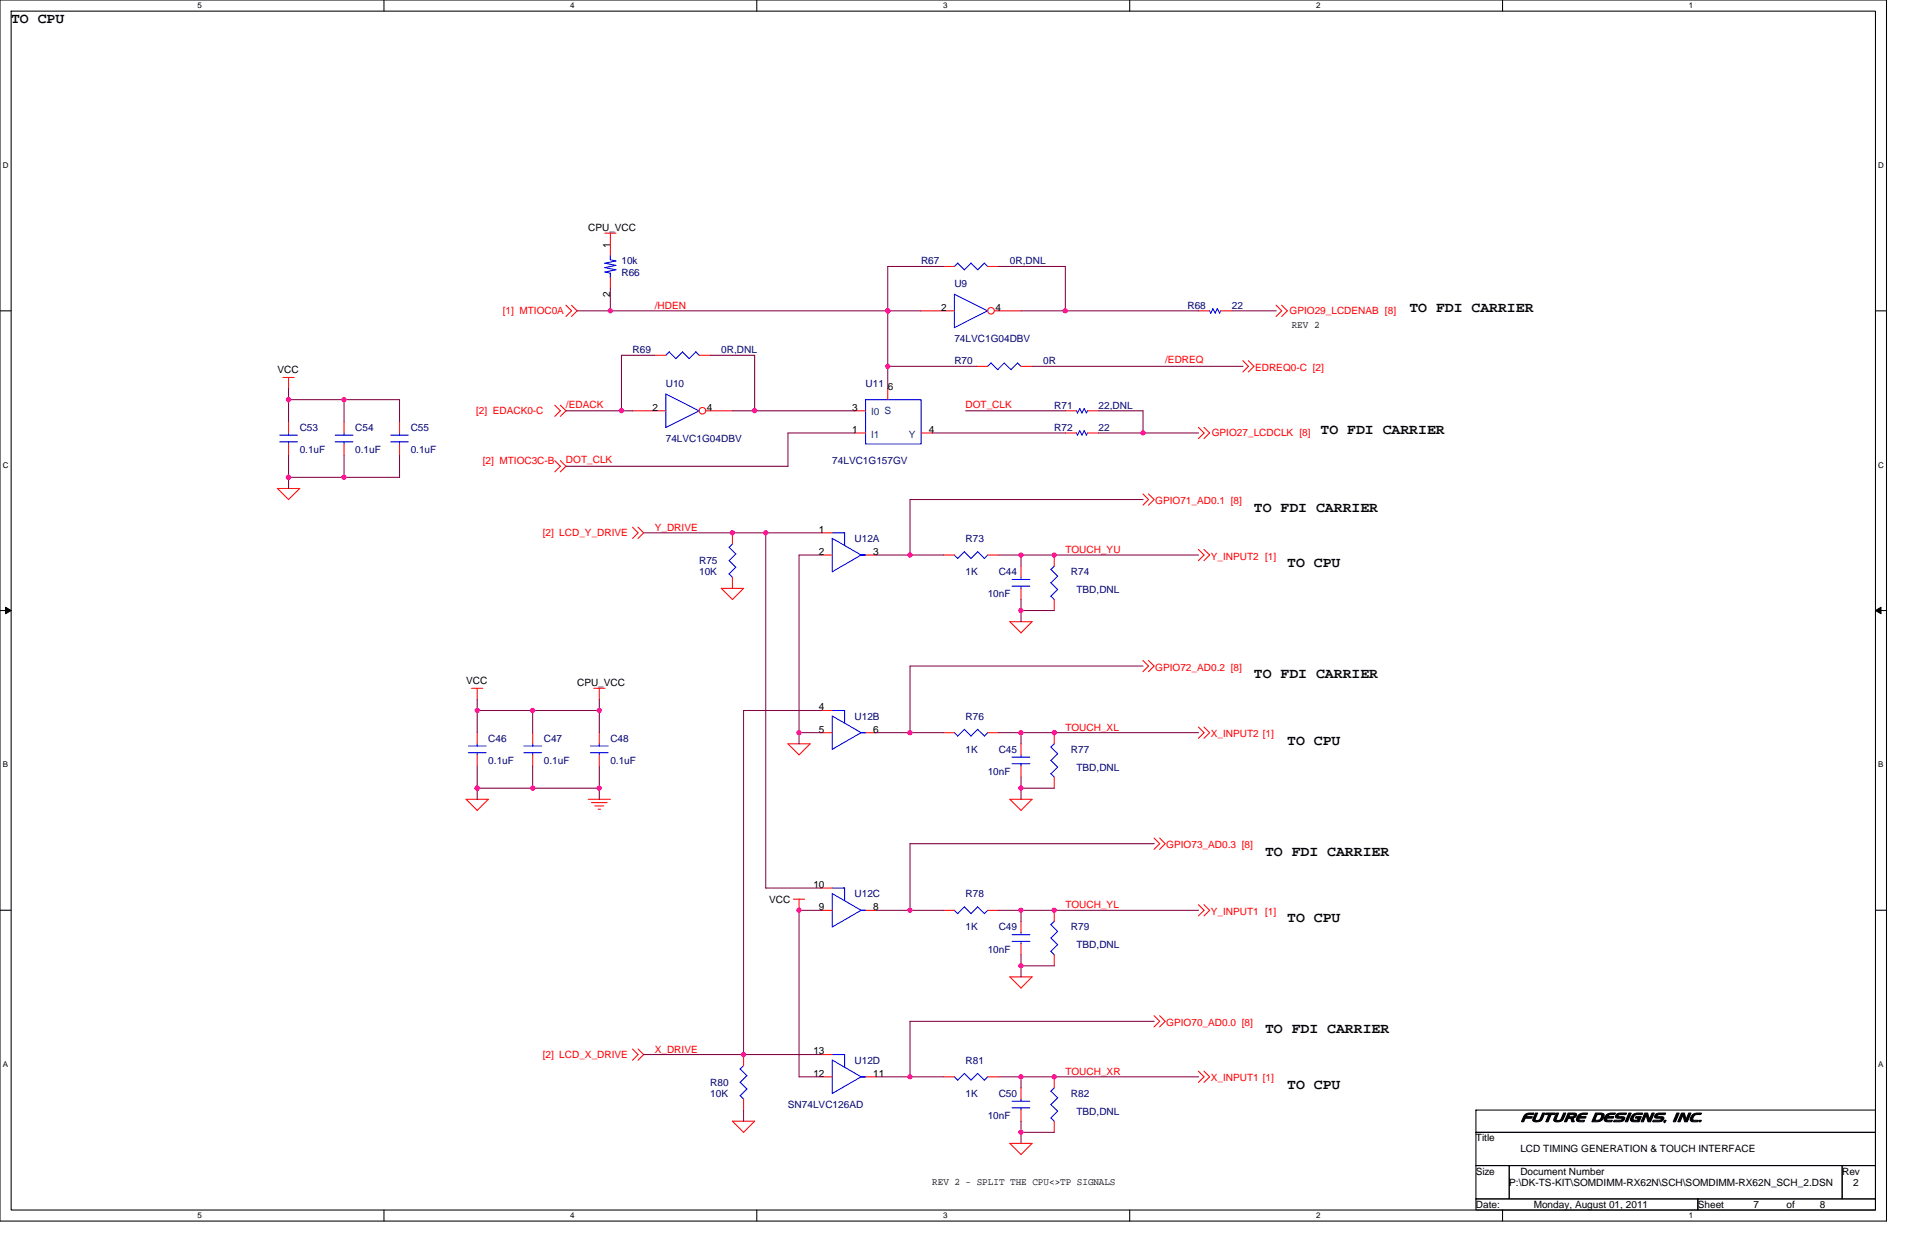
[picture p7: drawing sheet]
<svg xmlns="http://www.w3.org/2000/svg" width="432mm" height="279mm" viewBox="0 0 432 279" stroke-linecap="round" stroke-linejoin="round" font-family="sans-serif">
<path d="M0 0h423.2v273.8h-423.2zM2.5 2.5h418.2v268.8h-418.2z" fill="none" stroke="#000" stroke-width=".23"/>
<g fill="#fff">
<path d="M44.3 .3h1v1.9h-1z"/>
<path d="M44.3 271.6h1v2h-1z"/>
</g>
<path d="M86.1 0v2.5M86.1 271.3v2.5" fill="none" stroke="#000" stroke-width=".23"/>
<g fill="#fff">
<path d="M127.9 .3h1v1.9h-1z"/>
<path d="M127.9 271.6h1v2h-1z"/>
</g>
<path d="M169.8 0v2.5M169.8 271.3v2.5" fill="none" stroke="#000" stroke-width=".23"/>
<g fill="#fff">
<path d="M211.6 .3h1v1.9h-1z"/>
<path d="M211.6 271.6h1v2h-1z"/>
</g>
<path d="M253.4 0v2.5M253.4 271.3v2.5" fill="none" stroke="#000" stroke-width=".23"/>
<g fill="#fff">
<path d="M295.2 .3h1v1.9h-1z"/>
<path d="M295.2 271.6h1v2h-1z"/>
</g>
<path d="M337 0v2.5M337 271.3v2.5" fill="none" stroke="#000" stroke-width=".23"/>
<g fill="#fff">
<path d="M378.8 .3h1v1.9h-1z"/>
<path d="M378.8 271.6h1v2h-1z"/>
<path d="M.6 36.1h1.3v2h-1.3z"/>
<path d="M421.3 36.1h1.3v2h-1.3z"/>
<path d="M.6 103.3h1.3v2h-1.3z"/>
<path d="M421.3 103.3h1.3v2h-1.3z"/>
</g>
<path d="M0 69.7h2.5M420.7 69.7h2.5" fill="none" stroke="#000" stroke-width=".23"/>
<g fill="#fff">
<path d="M.6 170.5h1.2v2h-1.2z"/>
<path d="M421.3 170.5h1.2v2h-1.2z"/>
</g>
<path d="M0 136.9h2.5M420.7 136.9h2.5" fill="none" stroke="#000" stroke-width=".23"/>
<path d="M1.2 136.2l1.3 .7-1.3 .7zM420.7 136.9l1.2-.7v1.4z" fill="#000" stroke="#000" stroke-width=".22"/>
<g fill="#fff">
<path d="M.6 237.7h1.2v2h-1.2z"/>
<path d="M421.3 237.7h1.2v2h-1.2z"/>
</g>
<path d="M0 204.1h2.5M420.7 204.1h2.5M331.1 248.9h89.6v5h-89.6zM331.1 253.9h89.6v7.5h-89.6zM331.1 261.4h7.4v7.4h-7.4zM331.1 268.8h49.8v2.5h-49.8zM338.5 261.4h74.7v7.4h-74.7zM380.9 268.8h39.8v2.5h-39.8zM413.2 261.4h7.5v7.4h-7.5z" fill="none" stroke="#000" stroke-width=".23"/>
<g fill="none" stroke="#f00" stroke-width=".23">
<path d="M135.7 52.3h2.5M136.9 52.3v5M211.6 59.8h2.5M221.6 59.8h2.4M126.9 68.4l1.3 1.3-1.3 1.3M128.2 68.4l1.3 1.3-1.3 1.3M136.9 62.2v2.5M146.9 79.7h2.5M156.8 79.7h2.5M206.6 69.7h7.5M223.1 69.7h5.9M268.8 69.7h2.5"/>
<path d="M273.8 69.7h2.5M286.2 68.4l1.3 1.3-1.3 1.3M287.5 68.4l1.3 1.3-1.3 1.3M63.5 84.6h2.5M64.7 84.6v2.5M64.7 94.6v2.5M64.7 99.6v2.5M77.2 94.6v2.5M77.2 99.6v2.5M89.6 94.6v2.5M89.6 99.6v2.5M124.4 90.8l1.3 1.3-1.3 1.3"/>
<path d="M125.7 90.8l1.3 1.3-1.3 1.3M141.9 92.1h7.5M158.3 92.1h6M191.7 92.1h2.5M191.7 97.1h2.5M199.1 87.1v2.5M206.6 97.1h2.5M219.1 82.1h2.5M229 82.1h2.5M239 92.1h2.5M239 97.1h2.5M243.9 92.1h2.5"/>
<path d="M243.9 97.1h2.5M268.8 95.8l1.3 1.3-1.3 1.3M270.1 95.8l1.2 1.3-1.2 1.3M278.8 80.9l1.2 1.2-1.2 1.3M280 80.9l1.3 1.2-1.3 1.3M62.2 109.5l2.5 2.5M62.2 109.5h5l-2.5 2.5M124.4 103.3l1.3 1.3-1.3 1.2M125.7 103.3l1.3 1.3-1.3 1.2M141.9 118.2l1.2 1.3-1.2 1.3M143.1 118.2l1.3 1.3-1.3 1.3M164.3 119.5v2.5"/>
<path d="M184.2 119.5h2.5M256.4 110.8l1.2 1.2-1.2 1.3M257.6 110.8l1.3 1.2-1.3 1.3M161.8 131.9l2.5 2.5M161.8 131.9h5M164.3 129.5v2.4M166.8 131.9l-2.5 2.6M184.2 124.5h2.5M194.2 124.5h2.5M211.6 124.5h2.5M221.6 124.5h2.4M229 127v2.5"/>
<path d="M229 131.9v2.5M231.5 139.4l-2.5 2.5M231.5 139.4h-5l2.5 2.5M236.5 124.5v2.5M236.5 134.4v2.5M268.8 123.2l1.3 1.3-1.3 1.2M270.1 123.2l1.2 1.3-1.2 1.2M105.8 154.3h2.5M107 154.3v2.5M133.2 154.3h2.5M134.4 154.3v2.5M184.2 159.3h2.5"/>
<path d="M256.4 148.1l1.2 1.3-1.2 1.2M257.6 148.1l1.3 1.3-1.3 1.2M104.5 179.2l2.5 2.5M104.6 179.2h5M107 164.3v2.5M107 169.3v2.5M109.5 179.2l-2.5 2.5M119.5 164.3v2.5M119.5 169.3v2.5M131.9 179.2h5M132.7 180h3.5M134.4 164.3v2.5"/>
<path d="M134.4 169.3v2.5M176.7 166.8l2.5 2.5M176.7 166.8h5M181.7 166.8l-2.5 2.5M184.2 164.3h2.5M194.2 164.3h2.5M211.6 164.3h2.5M221.6 164.3h2.4M229 166.8v2.5M229 171.8v2.4M231.5 179.2l-2.5 2.5M231.5 179.2h-5l2.5 2.5"/>
<path d="M236.5 164.3v2.5M236.5 174.2v2.5M268.8 163l1.3 1.3-1.3 1.3M270.1 163l1.2 1.3-1.2 1.3M133.4 180.7h2M134.2 181.5h.5M184.2 199.1h2.5M258.9 187.9l1.2 1.3-1.2 1.3M260.1 187.9l1.3 1.3-1.3 1.3M178 201.6h2.5M179.2 201.6v2.6M184.2 204.1h2.5"/>
<path d="M194.2 204.1h2.5M211.6 204.1h2.5M221.6 204.1h2.4M229 206.6v2.5M229 211.6v2.5M231.5 219.1l-2.5 2.5-2.5-2.5h5M236.5 204.1v2.5M236.5 214.1v2.5M268.8 202.9l1.3 1.2-1.3 1.3M270.1 202.9l1.2 1.2-1.2 1.3M141.9 235.2l1.2 1.3-1.2 1.2M143.1 235.2l1.3 1.3-1.3 1.2"/>
<path d="M166.8 236.5v2.5M184.2 236.5h2.5M258.9 227.8l1.2 1.2-1.2 1.3M260.1 227.8l1.3 1.2-1.3 1.3M164.3 251.4l2.5 2.5 2.5-2.5M164.3 251.4h5M166.8 246.4v2.5M184.2 241.5h2.5M194.2 241.5h2.5M211.6 241.5h2.5M221.6 241.5h2.4M229 243.9v2.5"/>
<path d="M229 248.9v2.5M231.5 256.4l-2.5 2.5-2.5-2.5h5M236.5 241.5v2.4M236.5 251.4v2.5M268.8 240.2l1.3 1.3-1.3 1.2M270.1 240.2l1.2 1.3-1.2 1.2"/>
<circle cx="222.3" cy="69.7" r=".74"/>
<circle cx="157.6" cy="92.1" r=".74"/>
</g>
<g fill="none" stroke="#00f" stroke-width=".23">
<path d="M135.7 59l2.5 .5-2.5 .5 2.5 .5-2.5 .5 1.2 .3M136.9 57.2v1.1l1.3 .2M138.2 58.5l-2.5 .5M214.1 59.8l.7-.8 1.5 1.5 1.5-1.5 1.5 1.5 1.5-1.5 .8 .8M136.9 61.2v1M149.4 79.7l.7-.8 1.5 1.5M156.1 78.9l.7 .8M156.1 78.9l-1.5 1.5-1.5-1.5-1.5 1.5M214.1 73.5l7.5-3.8-7.5-3.7v7.5M272.1 69.2l.5 1M272.1 69.2l-.5 1-.3-.5M273.6 70.2l-.5-1-.5 1"/>
<path d="M273.8 69.7l-.2 .5M62.7 97.6h4M62.7 99.1h4M64.7 97.1v.5M64.7 99.1v.5M75.2 97.6h4M75.2 99.1h4M77.2 97.1v.5M77.2 99.1v.5M87.6 97.6h4M87.6 99.1h4M89.6 97.1v.5"/>
<path d="M89.6 99.1v.5M149.4 88.4l7.4 3.7-7.4 3.8zM194.2 89.6h12.4v10h-12.4zM222.3 81.4l-.7 .7M225.3 81.4l-1.5 1.5-1.5-1.5M228.3 81.4l.7 .8M228.3 81.4l-1.5 1.5-1.5-1.5M241.4 92.1l.3 .5M241.4 97.1l.3 .5 .5-1 .5 1M242.2 91.6l.5 1M242.2 91.6l-.5 1M243.2 91.6l.5 1"/>
<path d="M243.2 91.6l-.5 1M243.7 97.6l-.5-1-.5 1M243.9 92.1l-.2 .5M243.9 97.1l-.2 .5M186.7 119.5h2.8M189.4 119.5v2.7zM163.5 128.7l.8 .8M163.5 125.7l1.6 1.5-1.5 1.5M163.5 122.7l1.6 1.5-1.5 1.5M164.3 122l-.7 .7M193.2 124.5h1zM193.2 124.5l-6.5-3.8v7.5"/>
<path d="M193.2 124.4l-6.5 3.8M214.1 124.4l.7 .8M216.3 123.7l1.5 1.5 1.5-1.5M216.3 123.7l-1.5 1.5M219.3 123.7l1.5 1.5M221.6 124.5l-.8 .7M227 131.4h4M227 129.9h4M229 129.4v.5M229 131.4v.5M235.7 133.7l.8 .7M235.7 130.7l1.5 1.5"/>
<path d="M235.7 127.7l1.5 1.5M236.5 126.9l-.8 .8M237.3 132.2l-1.6 1.5M237.3 129.2l-1.6 1.5M186.7 159.3h2.8M189.4 159.3v2.8zM105.1 167.3h4M105.1 168.8h4M107 166.8v.5M107 168.8v.5M117.5 167.3h4M117.5 168.8h4"/>
<path d="M119.5 166.8v.5M119.5 168.8v.5M132.4 167.3h4M132.4 168.8h4M134.4 166.8v.5M134.4 168.8v.5M193.2 164.3h1zM193.2 164.3l-6.5-3.7v7.4M193.2 164.3l-6.5 3.7M214.1 164.3l.7 .7M216.3 163.5l1.5 1.6 1.5-1.5M216.3 163.6l-1.5 1.5"/>
<path d="M219.3 163.5l1.5 1.5M221.6 164.3l-.8 .8M227 171.3h4M227 169.8h4M229 169.2v.6M229 171.2v.6M235.7 173.5l.8 .7M235.7 170.5l1.5 1.5M235.7 167.5l1.5 1.5M236.5 166.8l-.8 .7M237.3 172l-1.6 1.5M237.3 169l-1.6 1.5"/>
<path d="M186.7 199.1h2.8M189.4 199.1v2.8zM186.7 200.4l6.5 3.7-6.5 3.8zM193.2 204.1h1zM214.1 204.1l.7 .8M216.3 203.3l1.5 1.6M216.3 203.4l-1.5 1.5M219.3 203.3l1.5 1.6M219.3 203.4l-1.5 1.5M221.6 204.1l-.8 .8M227 211.1h4M227 209.6h4"/>
<path d="M229 209.1v.5M229 211.1v.5M235.7 213.3l.8 .8M235.7 210.3l1.5 1.5M235.7 207.3l1.5 1.6M236.5 206.6l-.8 .7M237.3 211.8l-1.6 1.5M237.3 208.8l-1.6 1.6M166 239.7l1.6 1.5-1.6 1.5M166.8 239l-.8 .7M186.7 236.5h2.8M189.4 236.5v2.7z"/>
<path d="M166 245.7l.8 .7M166 242.7l1.5 1.5M167.6 244.2l-1.6 1.5M193.2 241.5h1zM193.2 241.5l-6.5-3.8v7.5M193.2 241.4l-6.5 3.8M214.1 241.4l.7 .8M216.3 240.7l1.5 1.5M216.3 240.7l-1.5 1.5M219.3 240.7l1.5 1.5M219.3 240.7l-1.5 1.5M221.6 241.5l-.8 .7"/>
<path d="M227 248.4h4M227 246.9h4M229 246.4v.5M229 248.4v.5M235.7 250.7l.8 .7M235.7 247.7l1.5 1.5M235.7 244.7l1.5 1.5M236.5 243.9l-.8 .8M237.3 249.2l-1.6 1.5M237.3 246.2l-1.6 1.5"/>
</g>
<g fill="none" stroke="#800040" stroke-width=".23">
<path d="M211.6 59.8h-12.5v27.3M224 59.8h15M239 59.8v9.9M136.9 64.7v5M146.9 79.7h-7.5v12.4M159.3 79.7h10M169.3 79.7v12.4M206.6 69.7h-77.1M229 69.7h39.9M276.3 69.7h10M64.7 87.1v7.5M64.7 89.6h24.9"/>
<path d="M77.2 89.6v5M89.6 89.6v5M127 92.1h14.9M164.3 92.1h27.4M191.7 97.1h-15v7.5h-49.7M199.1 82.1h20M209.1 97.1h29.9M216.6 92.1h22.4M231.5 82.1h47.3M246.4 92.1h10v5M246.4 97.1h22.5M64.7 102.1v7.5"/>
<path d="M77.2 102.1v5M89.6 102.1v5M89.6 107h-24.9M144.4 119.5h39.8M171.8 119.5v79.6h12.4M256.4 112h-52.3v12.5M184.2 124.5h-5v42.3M196.7 124.5h14.9M224 124.5h44.9M229 124.5v2.5M229 134.4v5M229 136.9h7.5"/>
<path d="M107 156.8v7.5M119.5 159.3v5M134.4 156.8v7.5M134.5 159.3h-27.5M184.2 159.3h-17.4v77.2M256.4 149.4l-52.3-.1v15M107 171.8v7.5M119.5 171.8v5M134.4 171.8v7.5M134.5 176.7h-27.5M179.2 164.3h5M196.7 164.3h14.9"/>
<path d="M229 164.3v2.5M229 174.2v5.1M229 176.7h7.5M268.9 164.3h-44.9M204.1 189.2v14.9M204.1 189.2h54.8M184.2 204.1h-5v37.4h5M196.7 204.1h14.9M224 204.1h44.9M229 204.1v2.5M229 214.1v5M229 216.6h7.5"/>
<path d="M144.4 236.5h39.8M258.9 229h-54.8v12.5M166.8 248.9v2.5M196.7 241.5h14.9M224 241.5h44.9M229 241.5v2.5M229 251.4v5M229 253.9h7.5"/>
</g>
<g fill="#f0f" stroke="#f0f" stroke-width=".23">
<circle cx="199.1" cy="69.7" r=".49"/>
<circle cx="136.9" cy="69.7" r=".49"/>
<circle cx="169.3" cy="92.1" r=".49"/>
<circle cx="139.4" cy="92.1" r=".49"/>
<circle cx="199.1" cy="82.1" r=".49"/>
<circle cx="239" cy="69.7" r=".49"/>
<circle cx="204.1" cy="124.5" r=".49"/>
<circle cx="204.1" cy="241.4" r=".49"/>
<circle cx="256.4" cy="97.1" r=".49"/>
<circle cx="236.5" cy="124.5" r=".49"/>
<circle cx="229" cy="124.5" r=".49"/>
<circle cx="236.5" cy="241.4" r=".49"/>
<circle cx="229" cy="241.4" r=".49"/>
<circle cx="166.8" cy="236.5" r=".49"/>
<circle cx="64.7" cy="89.6" r=".5"/>
<circle cx="179.2" cy="164.3" r=".49"/>
<circle cx="134.4" cy="159.3" r=".49"/>
<circle cx="107" cy="176.7" r=".49"/>
<circle cx="107" cy="159.3" r=".49"/>
<circle cx="236.5" cy="204.1" r=".49"/>
<circle cx="229" cy="204.1" r=".49"/>
<circle cx="164.3" cy="119.5" r=".49"/>
<circle cx="77.2" cy="89.6" r=".5"/>
<circle cx="119.5" cy="159.3" r=".49"/>
<circle cx="171.7" cy="119.5" r=".49"/>
<circle cx="179.2" cy="204.1" r=".49"/>
<circle cx="236.5" cy="164.3" r=".49"/>
<circle cx="134.4" cy="176.7" r=".49"/>
<circle cx="64.7" cy="107" r=".49"/>
<circle cx="229" cy="253.9" r=".49"/>
<circle cx="229" cy="176.7" r=".49"/>
<circle cx="119.5" cy="176.7" r=".49"/>
<circle cx="77.2" cy="107" r=".49"/>
<circle cx="229" cy="216.6" r=".49"/>
<circle cx="229" cy="136.9" r=".49"/>
<circle cx="229" cy="164.3" r=".49"/>
<circle cx="204.1" cy="164.3" r=".49"/>
<circle cx="204.1" cy="204.1" r=".49"/>
</g>
<g font-size="3.2">
<text x="2.5" y="5.2">TO CPU</text>
<text x="316.1" y="69.9">TO FDI CARRIER</text>
<text x="296.2" y="97.3">TO FDI CARRIER</text>
<text x="281.3" y="114.7">TO FDI CARRIER</text>
<text x="288.8" y="127.1">TO CPU</text>
<text x="281.3" y="152">TO FDI CARRIER</text>
<text x="288.8" y="167">TO CPU</text>
<text x="283.8" y="191.9">TO FDI CARRIER</text>
<text x="288.8" y="206.8">TO CPU</text>
<text x="283.8" y="231.7">TO FDI CARRIER</text>
<text x="288.8" y="244.2">TO CPU</text>
</g>
<text font-size="3" x="341" y="251.5">FUTURE DESIGNS, INC.</text>
<g font-size="2.2">
<text x="131.9" y="51.8">CPU_VCC</text>
<text x="136.9" y="55.5" transform="rotate(-90 136.9 55.5)">1</text>
<text x="136.9" y="66.6" transform="rotate(-90 136.9 66.6)">2</text>
<text x="211.1" y="69.7">2</text>
<text x="223.3" y="69.7">4</text>
<text x="289.8" y="73.5">REV 2</text>
<text x="62.2" y="83.7">VCC</text>
<text x="199.2" y="87.4">6</text>
<text x="146.4" y="92.1">2</text>
<text x="158.6" y="92.1">4</text>
<text x="191.2" y="92.1">3</text>
<text x="191.2" y="97.1">1</text>
<text x="208.3" y="97.1">4</text>
<text x="183.7" y="119.5">1</text>
<text x="183.7" y="124.4">2</text>
<text x="195.9" y="124.4">3</text>
<text x="104.6" y="153.4">VCC</text>
<text x="129.5" y="153.9">CPU_VCC</text>
<text x="183.7" y="159.3">4</text>
<text x="183.7" y="164.3">5</text>
<text x="195.9" y="164.3">6</text>
<text x="172.5" y="202.4">VCC</text>
<text x="182.5" y="199.1">10</text>
<text x="183.7" y="204.1">9</text>
<text x="195.9" y="204.1">8</text>
<text x="182.5" y="236.5">13</text>
<text x="182.5" y="241.4">12</text>
<text x="195.9" y="241.4">11</text>
<text x="331.1" y="255.9">Title</text>
<text x="331.1" y="263.4">Size</text>
<text x="341" y="263.4">Document Number</text>
<text x="341" y="258.4">LCD TIMING GENERATION &amp; TOUCH INTERFACE</text>
<text x="413.2" y="263.4">Rev</text>
<text x="209.1" y="265.7">REV 2 - SPLIT THE CPU&lt;&gt;TP SIGNALS</text>
<text x="338.5" y="265.9">P:\DK-TS-KIT\SOMDIMM-RX62N\SCH\SOMDIMM-RX62N_SCH_2.DSN</text>
<text x="415.7" y="265.9">2</text>
<text x="331.1" y="270.9">Date:</text>
<text x="344" y="270.9">Monday, August 01, 2011</text>
<text x="380.9" y="270.9">Sheet</text>
<text x="393.3" y="270.9">7</text>
<text x="400.8" y="270.9">of</text>
<text x="408.2" y="270.9">8</text>
</g>
<g font-size="2.2" fill="#000080">
<text x="139.4" y="59.3">10k</text>
<text x="206.6" y="59.3">R67</text>
<text x="226.5" y="59.3">0R,DNL</text>
<text x="139.4" y="61.8">R66</text>
<text x="214.1" y="64.3">U9</text>
<text x="266.4" y="69.3">R68</text>
<text x="276.3" y="69.3">22</text>
<text x="214.1" y="76.7">74LVC1G04DBV</text>
<text x="141.9" y="79.2">R69</text>
<text x="161.8" y="79.2">0R,DNL</text>
<text x="214.1" y="81.7">R70</text>
<text x="234" y="81.7">0R</text>
<text x="149.4" y="86.7">U10</text>
<text x="194.2" y="86.7">U11</text>
<text x="236.5" y="91.7">R71</text>
<text x="246.4" y="91.7">22,DNL</text>
<text x="67.2" y="96.6">C53</text>
<text x="67.2" y="101.6">0.1uF</text>
<text x="79.7" y="96.6">C54</text>
<text x="79.7" y="101.6">0.1uF</text>
<text x="92.1" y="96.6">C55</text>
<text x="92.1" y="101.6">0.1uF</text>
<text x="149.4" y="99.1">74LVC1G04DBV</text>
<text x="236.5" y="96.6">R72</text>
<text x="246.4" y="96.6">22</text>
<text x="186.7" y="104.1">74LVC1G157GV</text>
<text x="191.7" y="121.5">U12A</text>
<text x="216.6" y="121.5">R73</text>
<text x="156.8" y="126.5">R75</text>
<text x="156.8" y="129">10K</text>
<text x="216.6" y="129">1K</text>
<text x="224" y="129">C44</text>
<text x="240.2" y="129">R74</text>
<text x="221.6" y="134">10nF</text>
<text x="241.5" y="133">TBD,DNL</text>
<text x="191.7" y="161.4">U12B</text>
<text x="216.6" y="161.4">R76</text>
<text x="109.5" y="166.3">C46</text>
<text x="122" y="166.3">C47</text>
<text x="136.9" y="166.3">C48</text>
<text x="109.5" y="171.3">0.1uF</text>
<text x="122" y="171.3">0.1uF</text>
<text x="136.9" y="171.3">0.1uF</text>
<text x="216.6" y="168.8">1K</text>
<text x="221.6" y="173.8">10nF</text>
<text x="224" y="168.8">C45</text>
<text x="240.2" y="168.8">R77</text>
<text x="241.5" y="172.8">TBD,DNL</text>
<text x="191.7" y="201.2">U12C</text>
<text x="216.6" y="201.2">R78</text>
<text x="216.6" y="208.6">1K</text>
<text x="224" y="208.6">C49</text>
<text x="240.2" y="208.6">R79</text>
<text x="221.6" y="213.6">10nF</text>
<text x="241.5" y="212.6">TBD,DNL</text>
<text x="191.7" y="238.5">U12D</text>
<text x="216.6" y="238.5">R81</text>
<text x="159.3" y="243.5">R80</text>
<text x="159.3" y="246">10K</text>
<text x="216.6" y="246">1K</text>
<text x="224" y="246">C50</text>
<text x="240.2" y="246">R82</text>
<text x="176.7" y="248.5">SN74LVC126AD</text>
<text x="221.6" y="251">10nF</text>
<text x="241.5" y="250">TBD,DNL</text>
</g>
<g font-size="2.2" fill="#f00">
<text x="112.8" y="70.5">[1] MTIOC0A</text>
<text x="146.9" y="69.3">/HDEN</text>
<text x="289.3" y="70.5">GPIO29_LCDENAB [8]</text>
<text x="261.4" y="81.4">/EDREQ</text>
<text x="281.5" y="83.2">EDREQ0-C [2]</text>
<text x="106.8" y="92.9">[2] EDACK0-C</text>
<text x="127" y="91.4">/EDACK</text>
<text x="216.6" y="91.4">DOT_CLK</text>
<text x="271.8" y="97.9">GPIO27_LCDCLK [8]</text>
<text x="108.3" y="104.1">[2] MTIOC3C-B</text>
<text x="127" y="103.8">DOT_CLK</text>
<text x="259.1" y="113.1">GPIO71_AD0.1 [8]</text>
<text x="146.9" y="119">Y_DRIVE</text>
<text x="121.7" y="120.3">[2] LCD_Y_DRIVE</text>
<text x="239" y="124">TOUCH_YU</text>
<text x="271.6" y="125.5">Y_INPUT2 [1]</text>
<text x="259.1" y="150.4">GPIO72_AD0.2 [8]</text>
<text x="239" y="163.8">TOUCH_XL</text>
<text x="271.6" y="165.3">X_INPUT2 [1]</text>
<text x="261.6" y="190.2">GPIO73_AD0.3 [8]</text>
<text x="239" y="203.7">TOUCH_YL</text>
<text x="271.6" y="205.2">Y_INPUT1 [1]</text>
<text x="261.6" y="230.1">GPIO70_AD0.0 [8]</text>
<text x="121.7" y="237.3">[2] LCD_X_DRIVE</text>
<text x="146.9" y="236">X_DRIVE</text>
<text x="239" y="241">TOUCH_XR</text>
<text x="271.6" y="242.5">X_INPUT1 [1]</text>
</g>
<g font-size="2.2" fill="#004080">
<text x="195.4" y="93.1">I0 S</text>
<text x="195.4" y="98.1">I1</text>
<text x="203.9" y="98.1">Y</text>
</g>
<g font-size="1.8">
<text x="44.3" y="1.8">5</text>
<text x="127.9" y="1.8">4</text>
<text x="211.6" y="1.8">3</text>
<text x="295.2" y="1.8">2</text>
<text x="378.8" y="1.8">1</text>
<text x=".6" y="37.7">D</text>
<text x="421.3" y="37.7">D</text>
<text x=".6" y="104.9">C</text>
<text x="421.3" y="104.9">C</text>
<text x=".6" y="172.1">B</text>
<text x="421.3" y="172.1">B</text>
<text x=".6" y="239.3">A</text>
<text x="421.3" y="239.3">A</text>
<text x="44.3" y="273.2">5</text>
<text x="127.9" y="273.2">4</text>
<text x="211.6" y="273.2">3</text>
<text x="295.2" y="273.2">2</text>
<text x="378.8" y="273.2">1</text>
</g>
</svg>
